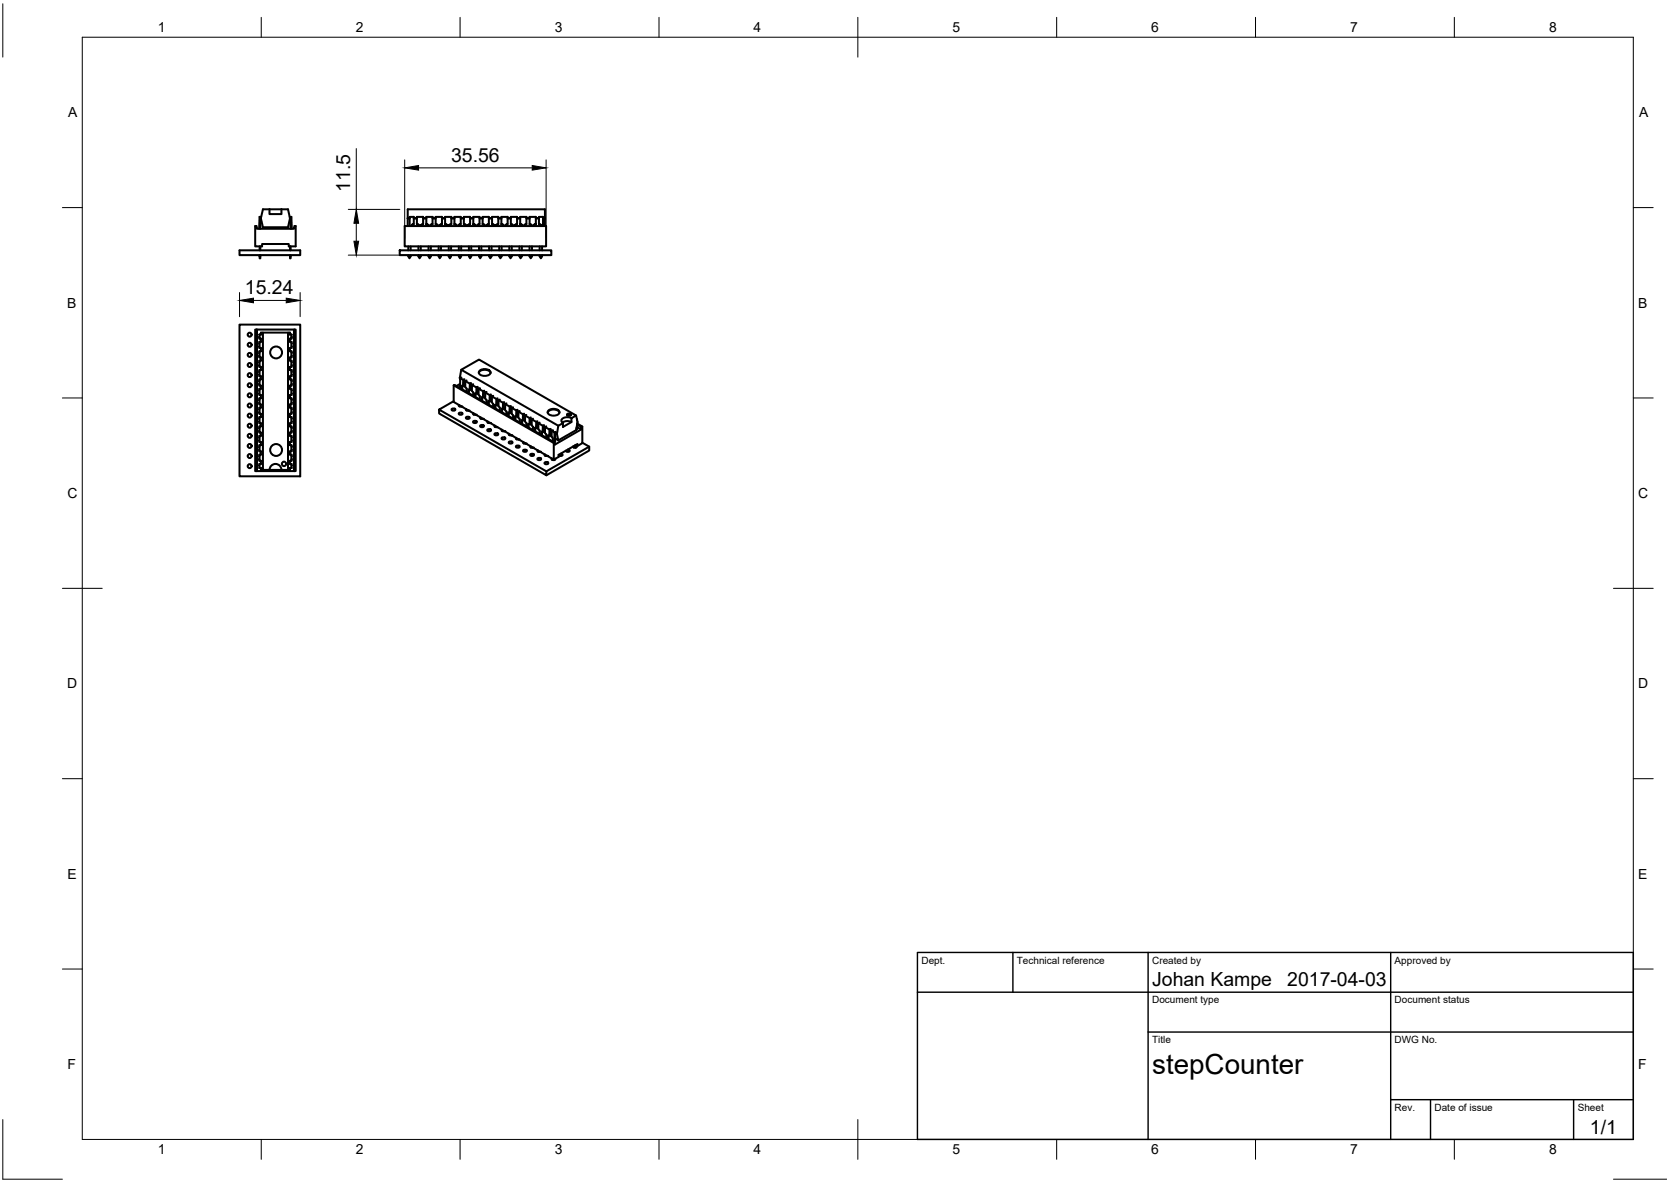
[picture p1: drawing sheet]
<svg xmlns="http://www.w3.org/2000/svg" width="420mm" height="297mm" viewBox="0 0 420 297" stroke-linecap="round" stroke-linejoin="round" font-family="sans-serif">
<!-- layer: Visible -->
<g fill="none" stroke="#000" stroke-width=".51">
<path d="M64.2 56.8h.3l.1 .7h9.3l.1-.7h.3v5.1h-1.7v-.6h-6.7v.6h-1.7zM65.6 54.8l.5 2.3h6.3l.5-2.3M65.6 54.8l-.1 2.7M65.7 54.5h-.4l-.1 3M67.8 52.6h3M67.8 52.6v1.2h3v-1.2M67.8 52.6h-1.7l-.5 2.2M70.8 52.6h1.6l.5 2.2M72.8 54.5h.5l.1 3M72.9 54.8l.2 2.7M101.8 56.8h35.5v5.1h-35.5zM102.5 54.8h.5"/>
<path d="M102.5 54.9h.5M103.5 56.5l.5-.2-.5 .2v.3M104 54.8h.8M104 56.3v-1.8h-1v2.3M104 54.9h.8M104.8 56.3l.5 .2zM104.8 56.3v-1.8h1.6v1.8M105.3 56.5v.3M105.9 56.5l.5-.2-.5 .2v.3M106.4 54.8h.8M106.4 54.9h.8M107.2 56.3l.5 .2z"/>
<path d="M107.2 56.3v-1.8h1.6v1.8M107.7 56.5v.3M108.3 56.5l.5-.2-.5 .2v.3M108.8 54.8h.7M108.8 54.9h.7M109.5 56.3l.6 .2zM109.5 56.3v-1.8h1.6v1.8M110.1 56.5v.3M110.6 56.5l.5-.2-.5 .2v.3M111.1 54.8h.8M111.1 54.9h.8M111.9 56.3l.5 .2z"/>
<path d="M111.9 56.3v-1.8h1.6v1.8M112.4 56.5v.3M113 56.5l.5-.2-.5 .2v.3M113.5 54.8h.8M113.5 54.9h.8M114.3 56.3l.5 .2zM114.3 56.3v-1.8h1.6v1.8M114.8 56.5v.3M115.3 56.5l.6-.2-.6 .2v.3M115.9 54.8h.7M115.9 54.9h.7M116.6 56.3l.5 .2z"/>
<path d="M116.6 56.3v-1.8h1.6v1.8M117.1 56.5v.3M117.7 56.5l.5-.2-.5 .2v.3M118.2 54.8h.8M118.2 54.9h.8M119 56.3l.5 .2zM119 56.3v-1.8h1.6v1.8M119.5 56.5v.3M120.1 56.5l.5-.2-.5 .2v.3M120.6 54.8h.8M120.6 54.9h.8M121.4 56.3l.5 .2z"/>
<path d="M121.4 56.3v-1.8h1.5v1.8M121.9 56.5v.3M122.4 56.5l.5-.2-.5 .2v.3M122.9 54.8h.8M122.9 54.9h.8M123.7 56.3l.5 .2zM123.7 56.3v-1.8h1.6v1.8M124.2 56.5v.3M124.8 56.5l.5-.2-.5 .2v.3M125.3 54.8h.8M125.3 54.9h.8M126.1 56.3l.5 .2z"/>
<path d="M126.1 56.3v-1.8h1.5v1.8M126.6 56.5v.3M127.2 56.5l.4-.2-.4 .2v.3M127.6 54.8h.8M127.6 54.9h.8M128.4 56.3l.5 .2zM128.4 56.3v-1.8h1.6v1.8M128.9 56.5v.3M129.5 56.5l.5-.2-.5 .2v.3M130 54.8h.8M130 54.9h.8M130.8 56.3l.5 .2z"/>
<path d="M130.8 56.3v-1.8h1.6v1.8M131.3 56.5v.3M131.9 56.5l.5-.2-.5 .2v.3M132.4 54.8h.8M132.4 54.9h.8M133.2 56.3l.5 .2zM133.2 56.3v-1.8h1.5v1.8M133.7 56.5v.3M134.2 56.5l.5-.2zM134.2 56.5v.3M134.7 54.8h.8M134.7 54.9h.8"/>
<path d="M135.5 56.3l.5 .2zM135.5 56.3v-1.8h1v2.3M136 56.5v.3M136.5 54.8h.5M136.5 54.9h.5M137 54.9v-2.3h-34.5v4.2M137 54.9v1.9M60.2 62.9h15.3v1.2h-15.3zM65.3 64.4h.2v.5h-.2zM65.3 61.9v1M65.3 64.1v.3M65.5 61.9v1"/>
<path d="M65.5 64.1v.3M72.9 64.4h.2v.5h-.2zM72.9 61.9v1M72.9 64.1v.3M73.1 61.9v1M73.1 64.1v.3M100.5 62.9h38.1v1.2h-38.1zM102.7 64.1l.3 .8 .3-.8M102.7 61.9v1M103.3 61.9v1M105.2 64.1l.3 .8 .3-.8M105.2 61.9v1"/>
<path d="M105.8 61.9v1M107.7 64.1l.3 .8 .3-.8M107.7 61.9v1M108.3 61.9v1M110.3 64.1l.3 .8 .3-.8M110.3 61.9v1M110.9 61.9v1M112.8 64.1l.3 .8 .3-.8M112.8 61.9v1M113.4 61.9v1M115.4 64.1l.3 .8 .3-.8M115.4 61.9v1"/>
<path d="M116 61.9v1M117.9 64.1l.3 .8 .3-.8M117.9 61.9v1M118.5 61.9v1M120.4 64.1l.3 .8 .3-.8M120.4 61.9v1M121 61.9v1M123 64.1l.3 .8 .3-.8M123 61.9v1M123.6 61.9v1M125.5 64.1l.3 .8 .3-.8M125.5 61.9v1"/>
<path d="M126.1 61.9v1M128.1 64.1l.3 .8 .3-.8M128.1 61.9v1M128.7 61.9v1M130.6 64.1l.3 .8 .3-.8M130.6 61.9v1M131.2 61.9v1M133.1 64.1l.4 .8 .3-.8M133.1 61.9v1M133.8 61.9v1M135.7 64.1l.3 .8 .3-.8M135.7 61.9v1"/>
<path d="M136.3 61.9v1M60.2 81.6h15.3v38.1h-15.3zM64.5 82.8h-.3v35.6h.3M64.6 82.8l-.1 35.6 .1-35.6h9.3M65.2 84.6l.1 .5M65.2 87l.1 .5M65.2 89.3l.1 .5M65.2 91.7l.1 .5M65.2 94l.1 .6M65.2 96.4l.1 .5M65.2 98.8l.1 .5M65.2 93.5h.1"/>
<path d="M65.2 84.1h.5M65.2 95.8h.1M65.2 88.8h.1M65.2 98.2h.1M65.2 91.1h.1M65.2 86.4h.1M65.3 84.1v1h.4M65.3 85.9l-.1 .5M65.3 88.3l-.1 .5M65.3 90.6l-.1 .5M65.3 93l-.1 .5M65.3 95.3l-.1 .5"/>
<path d="M65.3 97.7l-.1 .5M65.6 85.1v.8M65.6 87.5v.8M65.6 89.8v.8M65.6 92.2v.8M65.6 94.6v.7M65.6 96.9v.8M65.6 99.3v.8M65.7 85.9h-.4v1.6h.4M65.7 88.3h-.4v1.5h.4M65.7 90.6h-.4v1.6h.4M65.7 93h-.4v1.6h.4"/>
<path d="M65.7 95.3h-.4v1.6h.4M65.7 97.7h-.4v1.6h.4M66.1 83.6h6.3v34.5h-6.3zM66.1 83.6h-.5v.5M72.4 83.6h.5v.5M72.8 93h.5v.5M72.8 90.6h.5v1.6M72.8 88.3h.5v1.5h-.5M72.8 85.9h.5v1.6h-.5M72.8 97.7h.5v1.6h-.5M72.8 95.3h.5v1.6h-.5M72.8 84.1h.6"/>
<path d="M72.9 85.1v.8M72.9 87.5v.8M72.9 89.8v.8M72.9 92.2v.8M72.9 94.6v.7M72.9 96.9v.8M72.9 99.3v.8M73.3 84.1v1h-.5M73.3 93v1.6h-.5M73.3 90.6l.1 .5M73.3 95.3l.1 .5M73.3 88.3l.1 .5"/>
<path d="M73.3 85.9l.1 .5M73.3 97.7l.1 .5M73.3 93.5h.1M73.4 91.7l-.1 .5h-.5M73.4 94l-.1 .6M73.4 96.4l-.1 .5M73.4 87l-.1 .5M73.4 89.3l-.1 .5M73.4 98.8l-.1 .5M73.4 84.6l-.1 .5M73.9 82.8h.1v35.6h-.1zM74 82.8h.3v35.6h-.3"/>
<path d="M114.1 96.8v4.2l25.1 14.5 1.3-.7v-.5M115.6 95l.1 .4M115.6 95l.1 .1M115.6 94.9l.2 .1M115.6 94.9v.1M115.7 96.5l-.9 .5M115.7 95v2.5M116 92.9l4.4-2.5 24.5 14-1.2 .7v1l-2.2 1.2v-1l-1.1 .7zM116 92.9l-.4 2M116 94.9l-.3 .1 .8 .5 .3-.2M116.3 96.9v.7M116.5 95.5l-.1 1.4"/>
<path d="M116.5 96.9l.5 .3M116.7 95.6l-.1 1.2-.5 .1-.1 .8M116.7 95.6l.3 .2v1.5l.3 .3v.8M116.7 95.6l.4 .2M117.3 95.6l-.3 .2 1.1 .6 .3-.2M117.9 97.9v.7M118.1 96.4v1.5M118.2 97.9l.4 .2M118.3 96.5v1.3l-.6 .1v.8M118.3 96.6l.4 .2M118.3 96.5l.4 .2M118.7 96.7l-.1 1.5 .4 .4v.8"/>
<path d="M119 96.6l-.3 .1 1.1 .7 .3-.2M119.4 99.7v-.9h.6v-1.3l.4 .2-.1 1.5 .4 .4-.1 .8M119.6 98.9v.6M119.8 97.4v1.5M119.8 98.8l.5 .3M120 97.5l.4 .2M120.4 93.7a1.81 1.81 0 0 1 3 0M120.5 93.2a1.95 1.95 0 0 1 2.8 .3 1.29 1.29 0 0 1-1.7 1 .9 .9 0 0 1-.9-.3 .9 .9 0 0 1-.2-1zM120.7 97.5l-.3 .2 1.1 .6 .3-.1M121.3 99.8l-.1 .7M121.5 98.3l-.1 1.5M121.5 99.8l.5 .3"/>
<path d="M121.7 98.5l-.1 1.2-.5 .1-.1 .8M121.7 98.5l.3 .2M121.7 98.4l.4 .2M121.7 98.4v.1M122 98.7v1.5l.3 .3v.8M122.3 98.5l-.3 .2 1.1 .6 .3-.2M123.1 99.3v1.5M123.3 99.4v1.3l-.6 .1v.8M123.3 99.4l.4 .2v1.5l.3 .4v.8M123.3 99.5l.4 .2M124 99.5l-.3 .1 1.1 .7 .3-.2M64.6 118.4h9.3"/>
<path d="M65.2 101.1l.1 .5M65.2 103.5l.1 .5M65.2 105.9l.1 .5M65.2 108.2l.1 .5M65.2 110.6l.1 .5M65.2 112.9l.1 .5M65.2 115.3l.1 .5M65.2 117.6h.5M65.2 114.7h.1M65.2 112.4h.1M65.2 100.6h.1M65.2 105.3h.1"/>
<path d="M65.2 110h.1M65.2 102.9h.1M65.2 107.7h.1M65.3 100.1l-.1 .5M65.3 102.4l-.1 .5M65.3 104.8l-.1 .5M65.3 107.1l-.1 .6M65.3 109.5l-.1 .5M65.3 111.9l-.1 .5M65.3 114.2l-.1 .5M65.3 116.6l-.1 .5M65.6 101.6v.8"/>
<path d="M65.6 104v.8M65.6 106.4v.7M65.6 108.7v.8M65.6 111.1v.8M65.6 113.4v.8M65.6 115.8v.8M65.6 117.6v.5h.5M65.7 100.1h-.4v1.5h.4M65.7 102.4h-.4v1.6h.4M65.7 104.8h-.4v1.6h.4M65.7 107.1h-.4v1.6h.4M65.7 109.5h-.4v1.6h.4"/>
<path d="M65.7 111.9h-.4v1.5h.4M65.7 114.2h-.4v1.6h.4M65.7 116.6h-.4v1M67.8 118.1a1.49 1.49 0 0 1 1.5-1.5 1.49 1.49 0 0 1 1.5 1.5M72.8 116.6h.5v1M72.8 114.2h.5v1.6h-.5M72.8 111.9h.5v1.5h-.5M72.8 109.5h.5v1.6h-.5M72.8 107.1h.5v1.6h-.5M72.8 104.8h.5v1.6h-.5M72.8 102.4h.5v1.6h-.5M72.8 100.1h.5v1.5h-.5"/>
<path d="M72.8 117.6h.6M72.9 101.6v.8M72.9 104v.8M72.9 106.4v.7M72.9 108.7v.8M72.9 111.1v.8M72.9 113.4v.8M72.9 115.8v.8M72.9 117.6v.5h-.5M73.3 114.2l.1 .5M73.3 111.9l.1 .5M73.3 116.6l.1 .5"/>
<path d="M73.3 100.1l.1 .5M73.3 104.8l.1 .5M73.3 102.4l.1 .5M73.3 109.5l.1 .5M73.3 107.1l.1 .6M73.4 112.9l-.1 .5M73.4 115.3l-.1 .5M73.4 110.6l-.1 .5M73.4 103.5l-.1 .5M73.4 108.2l-.1 .5M73.4 101.1l-.1 .5M73.4 105.9l-.1 .5"/>
<path d="M113.7 102.7l.4-.1 .4 .4-.6 .2-.4-.2zM114.1 100.8l-3.7 2.1v1l27 15.5v-1l-27-15.5M115.4 101.7l.1 .4h.6M115.5 103.8l.4-.1 .4 .3-.6 .2-.4-.2zM115.5 101.8v.3M115.9 102.1v.1M117.2 102.8l.1 .3 .6 .1M117.3 104.8l.4-.1 .4 .4-.6 .2-.4-.2zM117.3 102.9v.3M117.7 103.1v.1M119 103.8l.1 .4h.6M119.1 105.8h.4l.4 .3-.6 .2-.4-.2z"/>
<path d="M119.1 103.9v.3M119.5 104.2h.1M120.8 104.9v.3h.6M120.8 106.9l.5-.1 .4 .3-.6 .2-.4-.2zM120.9 104.9v.3M121.3 105.2v.1M122.6 105.9v.3l.6 .1M122.6 107.9l.5-.1 .4 .4-.6 .2-.4-.2zM122.7 106v.3M122.9 100.8v.7M123.1 106.2v.1M123.2 100.8l.5 .2"/>
<path d="M124.4 106.9v.4h.6M124.4 108.9l.5-.1 .4 .4-.6 .2-.4-.2zM124.5 107v.3M124.6 101.7v.7M124.8 100.3v1.5M124.8 101.7l.5 .3M124.9 107.3v.1M125 100.4v1.2l-.6 .1v.8M125 100.4l.4 .2M125.1 100.4l.3 .2-.1 1.5 .4 .3v.9M125.1 100.4h-.1M125.7 100.4l-.3 .2 1.1 .6 .3-.2"/>
<path d="M126.1 103.5v-.8l.5-.1 .1-1.3 .4 .2-.1 1.5 .3 .4v.8M126.2 108v.3l.6 .1M126.2 110l.5-.1 .4 .3-.6 .2-.4-.2zM126.3 102.7v.7M126.3 108.1v.3M126.5 101.2l-.1 1.5M126.5 102.7l.5 .3M126.7 101.4l.3 .2M126.7 108.3v.1M127.3 101.4l-.3 .1 1.2 .7 .2-.2M128 109v.3l.6 .1M128 103.7l-.1 .7"/>
<path d="M128 111l.5-.1 .4 .4-.6 .2-.4-.2zM128.1 109.1v.3M128.2 102.2l-.1 1.5M128.2 103.6l.5 .3M128.4 102.3l-.1 1.3-.6 .1v.8M128.4 102.3l.3 .2v1.5l.3 .4v.8M128.4 102.3l.3 .2M128.5 109.3v.1M129 102.3l-.3 .2 1.1 .6 .3-.1M129.6 104.6v.7M129.8 110v.4h.6M129.8 103.1v1.5"/>
<path d="M129.8 112h.5l.4 .3-.6 .2-.4-.2zM129.9 104.6l.4 .3M129.9 110.1v.3M130 103.3v1.2l-.6 .1v.8M130 103.3l.4 .2M130.1 103.3l.3 .1M130.1 103.3h-.1M130.3 110.4h.1M130.4 103.5l-.1 1.5 .4 .3v.9M130.7 103.3l-.3 .2 1.1 .6 .3-.2M131.1 106.4v-.8l.6-.1v-1.3l.4 .2-.1 1.5 .4 .4-.1 .8M131.3 105.6v.7"/>
<path d="M131.5 104.1v1.5M131.5 105.6l.5 .2M131.6 111.1v.3h.6M131.6 113.1l.5-.1 .4 .3-.6 .2-.4-.2zM131.7 104.3l.3 .2M131.7 111.2v.2M132.1 111.4v.1M132.3 104.3l-.3 .1 1.2 .7 .3-.2M133 106.6l-.1 .6M133.2 105.1l-.1 1.5M133.2 106.5l.5 .3M133.4 112.1v.3l.6 .1"/>
<path d="M133.4 105.2l-.1 1.2-.5 .1-.1 .8M133.4 105.2l.3 .2v1.5l.3 .4v.8M133.4 105.2l.4 .2M133.4 114.1l.5-.1 .4 .4-.6 .2-.4-.2zM133.5 112.2v.3M133.9 112.4v.1M134 105.2l-.3 .2 1.1 .6 .3-.1M134.6 107.5v.7M134.8 106v1.5M134.9 107.5l.4 .3M135 106.2v1.2l-.6 .1v.8M135 106.2l.4 .2-.1 1.4 .4 .4v.8"/>
<path d="M135 106.2l.4 .2M135.2 113.1v.4h.6M135.2 115.1h.5l.4 .3-.6 .2-.4-.2zM135.3 113.2v.3M135.7 106.2l-.3 .2 1.1 .6 .3-.2M135.7 113.5v.1M136.3 108.5v.7M136.5 107l-.1 1.5M136.5 108.5l.5 .2M136.7 107.1v1.3l-.6 .1v.8M136.7 107.1l.4 .3M136.7 107.1l.4 .2"/>
<path d="M136.7 107.1h.1M137 114.2v.3l.6 .1M137 116.2l.5-.1 .4 .4-.6 .2-.4-.2zM137.1 107.3l-.1 1.5 .4 .4-.1 .8M137.1 114.3v.3M137.4 107.1l-.3 .2 1.1 .7 .3-.2M137.5 114.5v.1M137.7 103.7a1.81 1.81 0 0 1 3 0M137.7 110.2l.1-.8 .5-.1 .1-1.2 .4 .2-.1 1.5 .3 .4v.8M137.9 103.2a1.95 1.95 0 0 1 2.8 .3 1.29 1.29 0 0 1-1.7 .9 .9 .9 0 0 1-1-.2 .9 .9 0 0 1-.1-1zM138 109.4v.7M138.2 108l-.1 1.5"/>
<path d="M138.2 109.4l.5 .3M138.4 108.1l.3 .2M138.7 115.2a.46 .46 0 0 0 .5 .5 .46 .46 0 0 0 .4-.4M138.9 115.3v.3M139 108.1l-.3 .2 .7 .4M139.2 111.3v4.2M139.3 115.5v.1M139.4 115.4v.2M139.4 108.7v2.5M139.6 110.2l.8 .5M139.6 108.8l.4 .2M139.6 108.8l.4 .3"/>
<path d="M139.6 108.8v2.2M139.7 108.5l-.3 .2M140 109.1l.4 1.6M140 109v.1M140.4 107l-.4 2M140.9 114l.5 .2a.5 .5 0 0 1-.4 .4 .5 .5 0 0 1-.5-.3M142.6 104.1l.6-.2 .4 .4-.7 .2zM142.6 104.3l.5-.2 .5 .2M142.7 113l.5 .2a.5 .5 0 0 1-.4 .4 .5 .5 0 0 1-.5-.3M143.7 106.1a2.27 2.27 0 0 0-2.3 .1M143.7 105.1l-1.3-.3a.9 .9 0 0 0-1 .3 .9 .9 0 0 0-.1 1l.3 .2M144.3 112.1v.4"/>
<path d="M144.7 111.9v.6M144.8 112.5v-.7l.4 .3v-.5l-4.7 2.7M144.8 112l.2 .1a.47 .47 0 0 1-.4 .4 .47 .47 0 0 1-.5-.3M144.9 104.4l.3 1.6-.3 2.1-4.5 2.6M144.9 107.5l.1 .5M145.1 105.4h.1M145.1 105.4v.2M145.1 106.7l1.1 .6-.1 .6-1-.5M145.1 106.5l.1 1.3M145.1 106.4l1.3 .8-.2 .1M146.1 107.9l-6.6 3.8v-.5l-25.2-14.5-.2 .1 25.1 14.5 .3-.1M146.4 111.3l1.8 .9v1l-10.8 6.2"/>
<path d="M146.4 107.2v4.2l-1.2 .7M148.2 112.2l-10.8 6.2"/>
<circle cx="62.8" cy="84.1" r=".5"/>
<circle cx="62.8" cy="96.8" r=".5"/>
<circle cx="62.8" cy="86.6" r=".5"/>
<circle cx="62.8" cy="94.3" r=".5"/>
<circle cx="62.8" cy="89.2" r=".5"/>
<circle cx="62.8" cy="99.3" r=".5"/>
<circle cx="62.8" cy="91.7" r=".5"/>
<circle cx="69.4" cy="88.6" r="1.49"/>
<circle cx="62.8" cy="104.4" r=".5"/>
<circle cx="62.8" cy="117.1" r=".5"/>
<circle cx="62.8" cy="107" r=".5"/>
<circle cx="62.8" cy="101.9" r=".5"/>
<circle cx="62.8" cy="114.6" r=".5"/>
<circle cx="62.8" cy="112.1" r=".5"/>
<circle cx="62.8" cy="109.5" r=".5"/>
<circle cx="69.4" cy="113.1" r="1.49"/>
<circle cx="71.4" cy="116.6" r=".55"/>
</g>
<g fill="#000">
<circle cx="116" cy="102.2" r=".25"/>
<circle cx="117.8" cy="103.2" r=".25"/>
<circle cx="119.6" cy="104.2" r=".25"/>
<circle cx="121.4" cy="105.3" r=".25"/>
<circle cx="123.2" cy="106.3" r=".25"/>
<circle cx="126.8" cy="108.4" r=".25"/>
<circle cx="128.6" cy="109.4" r=".25"/>
<circle cx="130.4" cy="110.4" r=".25"/>
<circle cx="132.2" cy="111.5" r=".25"/>
<circle cx="134" cy="112.5" r=".25"/>
<circle cx="135.8" cy="113.5" r=".25"/>
<circle cx="137.6" cy="114.6" r=".25"/>
</g>
<!-- layer: Border -->
<g fill="none" stroke="#000" stroke-width=".25">
<path d="M.7 1v13.4M20.7 9.4h390v276.9h-390zM65.7 4.4v5M115.7 4.4v5M165.7 4.4v5M215.7 4.4v10M265.7 4.4v5M315.7 4.4v5M365.7 4.4v5M15.7 52.2h5M410.7 52.2h5M15.7 100h5"/>
<path d="M410.7 100h5M15.7 147.8h10M405.7 147.8h10M15.7 195.7h5M410.7 195.7h5M15.7 243.5h5M410.7 243.5h5M.7 281.3v15h15M65.7 286.3v5M115.7 286.3v5M165.7 286.3v5M215.7 281.3v10"/>
<path d="M265.7 286.3v5M315.7 286.3v5M365.7 286.3v5M405.7 296.3h13.4"/>
</g>
<!-- layer: TitleBlock -->
<path d="M230.7 239.4h180v46.9h-180zM254.7 239.4v9.9M288.7 239.4v46.9M349.7 239.4v46.9M230.7 249.3h180M288.7 259.4h122M349.7 276.4h61M359.7 276.4v9.9M395.7 276.4v9.9" fill="none" stroke="#000" stroke-width=".36"/>
<!-- layer: Dimensions -->
<path d="M89.6 37.3v15.3M87.6 52.6h12.9M89.6 56.1v4.5M101.8 40.2v19.7M105.2 42.2h28.6M137.3 40.2v19.7M60.2 73.5v6.1M63.7 75.5h8.3M75.5 73.5v6.1M87.6 64.1h14.7" fill="none" stroke="#000" stroke-width=".25"/>
<path d="M89.6 52.6l.6 3.5h-1.2zM101.8 42.2l3.4-.6v1.2zM133.8 41.6l3.5 .6-3.5 .6zM60.2 75.5l3.5-.6v1.2zM72 74.9l3.5 .6-3.5 .6zM89 60.6h1.2l-.6 3.5z" fill="#000" stroke="#000" stroke-width=".25"/>
<text font-size="7" x="289.7" y="269.9">stepCounter</text>
<g font-size="4.9">
<text x="113.4" y="40.6">35.56</text>
<text x="88" y="48.2" transform="rotate(-90 88 48.2)">11.5</text>
<text x="61.6" y="74">15.24</text>
<text x="289.7" y="247.8">Johan Kampe</text>
<text x="323.7" y="247.8">2017-04-03</text>
<text x="399.8" y="285">1/1</text>
</g>
<g font-size="3.5">
<text x="39.7" y="8.1">1</text>
<text x="89.5" y="8.1">2</text>
<text x="139.5" y="8.1">3</text>
<text x="189.4" y="8.1">4</text>
<text x="239.5" y="8.1">5</text>
<text x="289.4" y="8.1">6</text>
<text x="339.5" y="8.1">7</text>
<text x="389.5" y="8.1">8</text>
<text x="17.1" y="29.5">A</text>
<text x="412.1" y="29.5">A</text>
<text x="16.9" y="77.3">B</text>
<text x="411.9" y="77.3">B</text>
<text x="16.9" y="125.2">C</text>
<text x="411.9" y="125.2">C</text>
<text x="16.9" y="173">D</text>
<text x="411.9" y="173">D</text>
<text x="16.9" y="220.9">E</text>
<text x="411.9" y="220.9">E</text>
<text x="16.9" y="268.7">F</text>
<text x="411.9" y="268.7">F</text>
<text x="39.7" y="290.1">1</text>
<text x="89.5" y="290.1">2</text>
<text x="139.5" y="290.1">3</text>
<text x="189.4" y="290.1">4</text>
<text x="239.5" y="290.1">5</text>
<text x="289.4" y="290.1">6</text>
<text x="339.5" y="290.1">7</text>
<text x="389.5" y="290.1">8</text>
</g>
<g font-size="2.5">
<text x="231.7" y="242.1">Dept.</text>
<text x="255.7" y="242.1">Technical reference</text>
<text x="289.7" y="242.1">Created by</text>
<text x="350.7" y="242.1">Approved by</text>
<text x="289.7" y="252.1">Document type</text>
<text x="350.7" y="252.1">Document status</text>
<text x="289.7" y="262.1">Title</text>
<text x="350.7" y="262.1">DWG No.</text>
<text x="350.7" y="279.1">Rev.</text>
<text x="360.7" y="279.1">Date of issue</text>
<text x="396.7" y="279.1">Sheet</text>
</g>
</svg>
